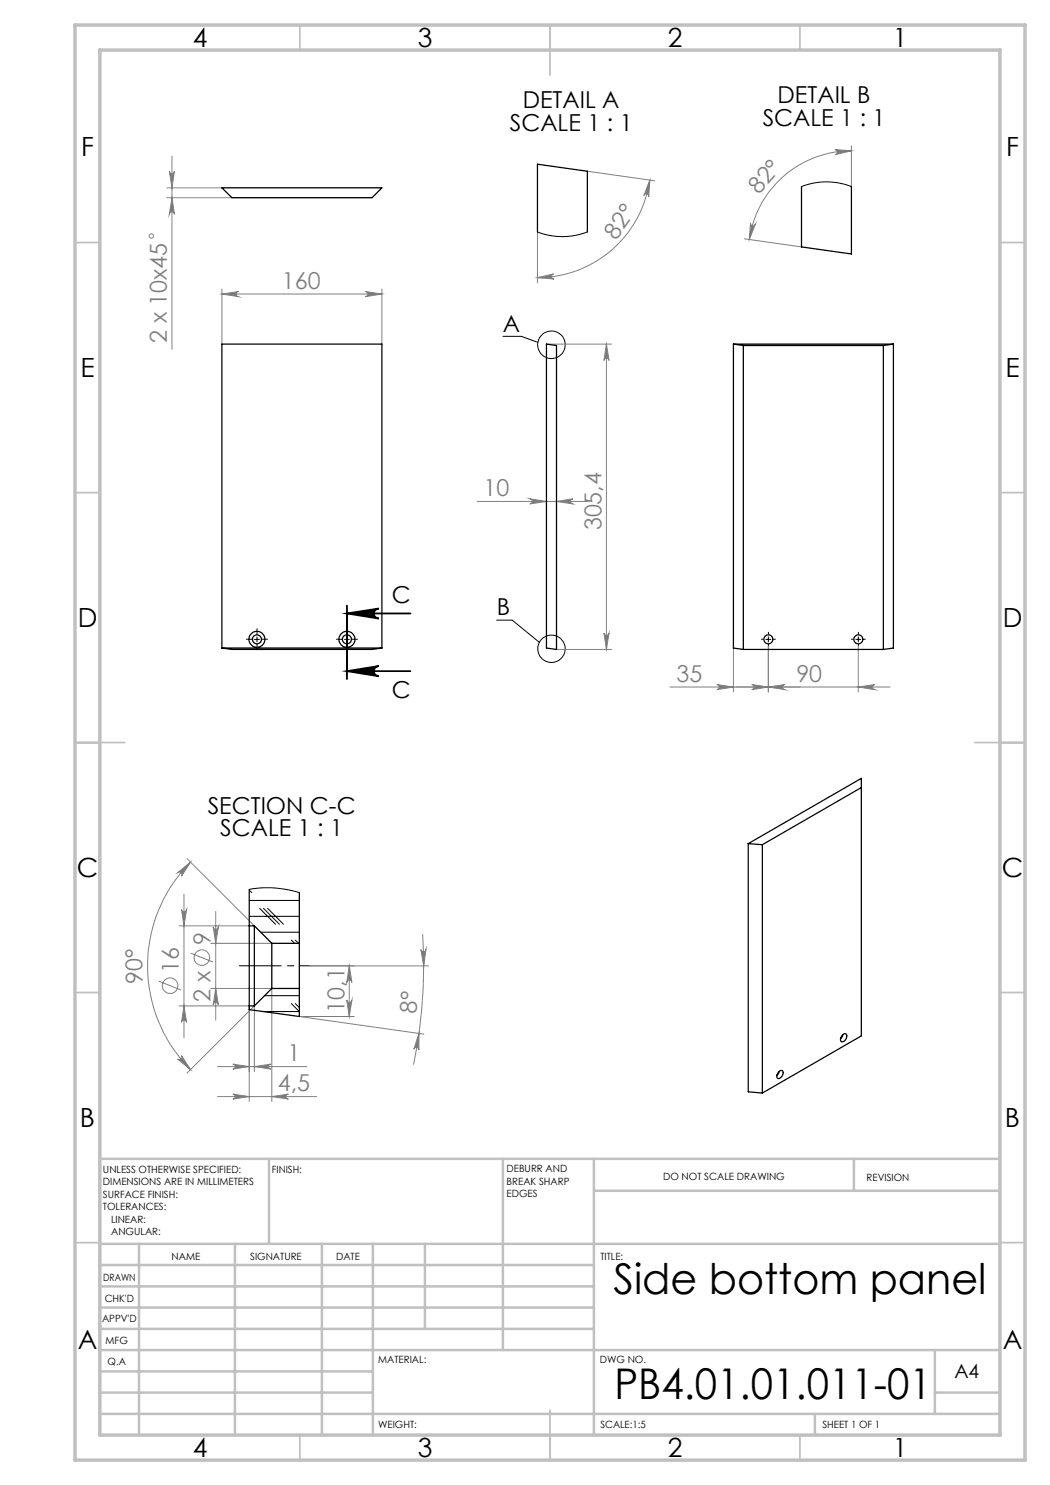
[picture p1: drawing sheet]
<svg xmlns="http://www.w3.org/2000/svg" width="210mm" height="297mm" viewBox="0 0 210 297" stroke-linecap="round" stroke-linejoin="round" font-family="sans-serif">
<g fill="none" stroke="#808080" stroke-width=".2">
<path d="M33.4 39.5h13M33.4 37.6h11M33.9 34.3a.51 .51 0 0 0 .5 .5 .51 .51 0 0 0 .5-.5l-.5 3.3zM34.4 31.2v38.7M34.4 39.5l.5 3.4a.51 .51 0 0 0-.5-.5 .51 .51 0 0 0-.5 .5zM117.5 34.3l13.5 1.9M130 36l-.2 3.3a.51 .51 0 0 0-.4-.6 .51 .51 0 0 0-.6 .4zM130 36a22.6 22.6 0 0 1-22.5 19.5M167 29.9l3.3 .3-3.3 .7a.51 .51 0 0 0 .5-.5 .51 .51 0 0 0-.5-.5zM170.3 30.2a20.6 20.6 0 0 0-20.4 17.7M170.3 29.2v8.1M44.4 58.8l3.3-.5a.51 .51 0 0 0-.5 .5 .51 .51 0 0 0 .5 .5z"/>
<path d="M44.4 57.8v11M44.4 58.8h32M73.1 58.3l3.3 .5-3.3 .5a.51 .51 0 0 0 .5-.5 .51 .51 0 0 0-.5-.5zM76.4 57.8v11M107.5 55.5l3.2-.7a.51 .51 0 0 0-.4 .5 .51 .51 0 0 0 .5 .5zM107.5 46.4v10.1M148.9 47.8l11.4 1.6M150.1 44.6a.51 .51 0 0 0 .4 .6 .51 .51 0 0 0 .6-.4l-1.2 3.1zM109.3 68.8h13M121.3 68.8l.5 3.3a.51 .51 0 0 0-.5-.5 .51 .51 0 0 0-.5 .5zM121.3 68.8v61.1M106 99.8l3.3 .5-3.3 .5a.51 .51 0 0 0 .5-.5 .51 .51 0 0 0-.5-.5z"/>
<path d="M95.4 100.3h22.3M111.3 100.3l3.3-.5a.51 .51 0 0 0-.5 .5 .51 .51 0 0 0 .5 .5zM111.3 129.9h11M120.8 126.6a.51 .51 0 0 0 .5 .5 .51 .51 0 0 0 .5-.5l-.5 3.3zM134 137.4h44M143.4 136.9l3.3 .5-3.3 .5a.51 .51 0 0 0 .4-.5 .51 .51 0 0 0-.4-.5zM146.7 129.6v8.8M150.4 136.9l3.3 .5-3.3 .5a.51 .51 0 0 0 .5-.5 .51 .51 0 0 0-.5-.5zM153.7 129.3v9.1M153.7 137.4l3.3-.5a.51 .51 0 0 0-.5 .5 .51 .51 0 0 0 .5 .5zM171.7 137.4l3.3-.5a.51 .51 0 0 0-.5 .5 .51 .51 0 0 0 .5 .5zM171.7 129.3v9.1"/>
<path d="M35.5 174.6l2.6-2.2-1.8 2.8a.51 .51 0 0 0-.1-.7 .51 .51 0 0 0-.7 .1zM36.8 178.8v28.7M37.4 171.7l13.5 13.5M38.1 172.4a29.4 29.4 0 0 0 0 41.5M31.8 196.2l4.4 1.8M35.8 185.2h14M36.3 181.9a.51 .51 0 0 0 .5 .5 .51 .51 0 0 0 .5-.5l-.5 3.3zM38.1 190.6l4.5 1.8M42.2 197.7h12.2v22.6M42.2 188.7h12.2M42.7 185.4a.51 .51 0 0 0 .5 .4 .51 .51 0 0 0 .5-.4l-.6 3.3zM43.1 182.3v21.7"/>
<path d="M43.1 197.7l.6 3.3a.51 .51 0 0 0-.5-.5 .51 .51 0 0 0-.5 .5zM69.8 193.2l.6 3.3a.51 .51 0 0 0-.5-.5 .51 .51 0 0 0-.5 .5zM69.8 193.2v10.1M84.2 189.9a.51 .51 0 0 0 .5 .5 .51 .51 0 0 0 .5-.5l-.5 3.3zM84.5 186.8a98.8 98.8 0 0 1-1.8 26.1M85.7 193.2h-23.8M35.5 211.8a.51 .51 0 0 0 .7 0 .51 .51 0 0 0 .1-.7l1.8 2.8zM35.8 201.2h14v19.1M36.8 201.2l.5 3.3a.51 .51 0 0 0-.5-.5 .51 .51 0 0 0-.5 .5zM43.5 213.3h17.9M43.5 219.3h19.8M46.6 212.8l3.2 .5-3.2 .5a.49 .49 0 0 0 .4-.5 .49 .49 0 0 0-.4-.5z"/>
<path d="M46.6 218.8l3.2 .5-3.2 .5a.49 .49 0 0 0 .4-.5 .49 .49 0 0 0-.4-.5zM50.9 213.3l3.3-.5a.49 .49 0 0 0-.5 .5 .49 .49 0 0 0 .5 .5zM50.9 214.3v-13.1l-13.5 13.4M54.4 219.3l3.3-.5a.49 .49 0 0 0-.5 .5 .49 .49 0 0 0 .5 .5zM69.4 200a.51 .51 0 0 0 .5 .5 .51 .51 0 0 0 .5-.5l-.6 3.3zM70.9 203.3h-11l24.9 3.5M83.8 206.7v3.3a.52 .52 0 0 0-.5-.5 .52 .52 0 0 0-.5 .4z"/>
<circle cx="30.3" cy="47.2" r=".45"/>
<circle cx="34" cy="197.1" r="1.56"/>
<circle cx="40.4" cy="191.5" r="1.56"/>
</g>
<g fill="none" stroke="#000" stroke-width=".2">
<path d="M100.6 67.3h3.7l3.3 1.2M50.9 127.9h1M51.4 127.4v1M68.9 127.9h1M69.4 127.4v1M99.3 124h3.1l5.5 4.5M153.2 127.9h1M153.7 127.4v1M171.2 127.9h1M171.7 127.4v1"/>
<circle cx="110.3" cy="69" r="2.75"/>
<circle cx="110.3" cy="129.8" r="2.73"/>
</g>
<path d="M69.4 122.7l6.3-1a1.01 1.01 0 0 0-.9 1 1.01 1.01 0 0 0 .9 1zM69.4 134.2l6.3-1a1.02 1.02 0 0 0-.9 1 1.02 1.02 0 0 0 .9 1.1zM69.4 122.7h12.7M69.4 121.1v14.7M69.4 134.2h12.7" fill="none" stroke="#000" stroke-width=".35"/>
<g fill="none" stroke="#000" stroke-width=".2" stroke-dasharray="15.2 1.3 1.3 1.3">
<path d="M50.4 127.8h-1.1M51.4 126.8v-1.1M51.4 128.8v1.1M52.4 127.8h1.1M68.4 127.8h-1.1M69.4 126.8v-1.1M69.4 128.8v1.1M70.4 127.8h1.1M152.7 127.8h-.4M153.7 126.8v-.4M153.7 128.8v.4M154.7 127.8h.4"/>
<path d="M170.7 127.8h-.4M171.7 126.8v-.4M171.7 128.8v.4M172.7 127.8h.4M50.9 193.2h3.5M50.9 193.2h-3"/>
</g>
<path d="M61.9 193.2h-7.5" fill="none" stroke="#000" stroke-width=".2" stroke-dasharray="15.2 1.3 1.3 1.3" stroke-dashoffset="13.4"/>
<g fill="none" stroke="#c0c0c0" stroke-width=".35">
<path d="M60 5v5M110 5v10M160 5v5M15 48.5h5M200 48.5h5M15 98.5h5M200 98.5h5M15 148.5h10M195 148.5h10M15 198.5h5M200 198.5h5M15 248.5h5"/>
<path d="M200 248.5h5M60 287v5M110 282v10M160 287v5"/>
</g>
<g fill="none" stroke="#c0c0c0" stroke-width=".5">
<path d="M53.8 231.8v17M100.6 231.8v38.2M118.8 231.8v55.2M118.8 238.2h81.2M170.8 231.8v6.4M200 231.8h-180v55.2M20 248.8h180M20 257.3h98.8M20 253h98.8M27.8 248.8v38.2M47 248.8v38.2M64.4 248.8v38.2"/>
<path d="M74.6 248.8v38.2M85 248.8v17M20 265.8h98.8M20 261.5h98.8M20 278.5h54.6M20 274.3h54.6M20 270h180M187 278.5h13M187 270v12.8M20 282.8h180M163 282.8v4.2"/>
</g>
<path d="M15 5h190v287h-190zM20 10h180v277h-180z" fill="none" stroke="#c0c0c0" stroke-width=".7"/>
<path d="M69.4 122.7l6.3-1a1.01 1.01 0 0 0-.9 1 1.01 1.01 0 0 0 .9 1zM69.4 134.2l6.3-1a1.02 1.02 0 0 0-.9 1 1.02 1.02 0 0 0 .9 1.1z" fill="#000"/>
<g fill="#808080">
<path d="M171.7 137.4l3.3-.5a.51 .51 0 0 0-.5 .5 .51 .51 0 0 0 .5 .5zM150.4 136.9l3.3 .5-3.3 .5a.51 .51 0 0 0 .5-.5 .51 .51 0 0 0-.5-.5z"/>
<path d="M46.6 212.8l3.2 .5-3.2 .5a.49 .49 0 0 0 .4-.5 .49 .49 0 0 0-.4-.5zM50.9 213.3l3.3-.5a.49 .49 0 0 0-.5 .5 .49 .49 0 0 0 .5 .5zM46.6 218.8l3.2 .5-3.2 .5a.49 .49 0 0 0 .4-.5 .49 .49 0 0 0-.4-.5zM54.4 219.3l3.3-.5a.49 .49 0 0 0-.5 .5 .49 .49 0 0 0 .5 .5z"/>
<path d="M143.4 136.9l3.3 .5-3.3 .5a.51 .51 0 0 0 .4-.5 .51 .51 0 0 0-.4-.5zM153.7 137.4l3.3-.5a.51 .51 0 0 0-.5 .5 .51 .51 0 0 0 .5 .5z"/>
<path d="M111.3 100.3l3.3-.5a.51 .51 0 0 0-.5 .5 .51 .51 0 0 0 .5 .5zM106 99.8l3.3 .5-3.3 .5a.51 .51 0 0 0 .5-.5 .51 .51 0 0 0-.5-.5z"/>
<path d="M167 29.9l3.3 .3-3.3 .7a.51 .51 0 0 0 .5-.5 .51 .51 0 0 0-.5-.5zM150.1 44.6a.51 .51 0 0 0 .4 .6 .51 .51 0 0 0 .6-.4l-1.2 3.1z"/>
<path d="M107.5 55.5l3.2-.7a.51 .51 0 0 0-.4 .5 .51 .51 0 0 0 .5 .5zM130 36l-.2 3.3a.51 .51 0 0 0-.4-.6 .51 .51 0 0 0-.6 .4z"/>
<path d="M83.8 206.7v3.3a.52 .52 0 0 0-.5-.5 .52 .52 0 0 0-.5 .4zM84.2 189.9a.51 .51 0 0 0 .5 .5 .51 .51 0 0 0 .5-.5l-.5 3.3z"/>
<path d="M34.4 39.5l.5 3.4a.51 .51 0 0 0-.5-.5 .51 .51 0 0 0-.5 .5zM33.9 34.3a.51 .51 0 0 0 .5 .5 .51 .51 0 0 0 .5-.5l-.5 3.3zM36.8 201.2l.5 3.3a.51 .51 0 0 0-.5-.5 .51 .51 0 0 0-.5 .5zM36.3 181.9a.51 .51 0 0 0 .5 .5 .51 .51 0 0 0 .5-.5l-.5 3.3zM43.1 197.7l.6 3.3a.51 .51 0 0 0-.5-.5 .51 .51 0 0 0-.5 .5zM42.7 185.4a.51 .51 0 0 0 .5 .4 .51 .51 0 0 0 .5-.4l-.6 3.3z"/>
<path d="M121.3 68.8l.5 3.3a.51 .51 0 0 0-.5-.5 .51 .51 0 0 0-.5 .5zM120.8 126.6a.51 .51 0 0 0 .5 .5 .51 .51 0 0 0 .5-.5l-.5 3.3zM69.8 193.2l.6 3.3a.51 .51 0 0 0-.5-.5 .51 .51 0 0 0-.5 .5zM69.4 200a.51 .51 0 0 0 .5 .5 .51 .51 0 0 0 .5-.5l-.6 3.3z"/>
<path d="M35.5 174.6l2.6-2.2-1.8 2.8a.51 .51 0 0 0-.1-.7 .51 .51 0 0 0-.7 .1zM35.5 211.8a.51 .51 0 0 0 .7 0 .51 .51 0 0 0 .1-.7l1.8 2.8z"/>
<path d="M44.4 58.8l3.3-.5a.51 .51 0 0 0-.5 .5 .51 .51 0 0 0 .5 .5zM73.1 58.3l3.3 .5-3.3 .5a.51 .51 0 0 0 .5-.5 .51 .51 0 0 0-.5-.5z"/>
</g>
<g fill="none" stroke="#000" stroke-width=".25">
<path d="M44.4 37.6h32l-2 1.9h-28zM160.3 37.3v12.1l10 1.4v-13.5M107.5 46.4v-13.6l10 1.5v12.1M109.3 68.8l2 .3v60.8l-2-.3zM146.7 68.8h32M146.7 68.8l2 .3M146.7 68.8v60.8l2 .3M148.7 69.1h28M148.7 69.1v60.8M176.7 69.1v60.8M178.7 68.8l-2 .3M178.7 68.8v60.8l-2 .3"/>
<path d="M44.4 129.6l2 .3h28l2-.3M44.4 129.6h32M44.4 129.6v-60.8h32v60.8M148.7 129.9h28M172.3 157.5l-19.8 11.4M49.8 177.9v7.3M59.9 178.5v10.2M149.6 168.7l22.7-13v51.5l-19.8 11.4M149.6 168.7l2.9 .2M149.6 168.7v49.7l2.9 .2M152.5 168.9v49.7M49.8 185.2v16"/>
<path d="M49.8 185.2h1.1M50.9 185.2v16M50.9 185.2l3.5 3.5M54.4 188.7v9M54.4 188.7h5.5M54.4 197.7h5.5M54.4 197.7l-3.5 3.5M59.9 188.7v9M59.9 197.7v5.6l-10.1-1.4v-.7M49.8 201.2h1.1M155.8 214.3a.48 .48 0 0 1 .7-.1 .48 .48 0 0 1 .1 .7 .72 .72 0 0 1-.4 .7 .72 .72 0 0 1-.8-.1v-.5zM155.9 214.3l-.5 .8"/>
<path d="M168.6 207a.48 .48 0 0 1 .7-.2 .48 .48 0 0 1 0 .8 .7 .7 0 0 1-.4 .6 .7 .7 0 0 1-.8-.1v-.5zM168.6 206.9l-.5 .8"/>
<circle cx="51.4" cy="127.9" r=".89"/>
<circle cx="51.4" cy="127.9" r="1.6"/>
<circle cx="69.4" cy="127.9" r=".91"/>
<circle cx="69.4" cy="127.9" r="1.6"/>
<circle cx="153.7" cy="127.9" r=".89"/>
<circle cx="171.7" cy="127.9" r=".91"/>
</g>
<g fill="none" stroke="#000" stroke-width=".2">
<path d="M160.3 37.3l2.4-.7 2.1-.2 2.9 .2 2.6 .7M107.5 46.4l2.4 .7 2.4 .2 2.8-.2 2.4-.7M49.8 177.9l2.1-.3 2.5-.1 2.8 .4 2.7 .6M49.8 178l.5 .5M49.8 180.1h10.1M49.8 183.3h10.1M51.9 181.7l3.2 3.2M52.1 186.4h7.8M52.7 181.7l3.2 3.2M52.9 199.1h7M53.5 181.7l3.2 3.2M58.3 188l.6 .7"/>
<path d="M59.1 188l.6 .7M58.3 200.7l1.6 1.6h-7.2M59.1 200.7l.8 .8"/>
</g>
<g font-size="8.5">
<text x="122.7" y="258.8">Side bottom panel</text>
<text x="122.9" y="279.7">PB4.01.01.011-01</text>
</g>
<g font-size="5.3">
<text x="38.5" y="9.5">4</text>
<text x="83.5" y="9.5">3</text>
<text x="133.6" y="9.5">2</text>
<text x="178.6" y="9.5">1</text>
<text x="16.2" y="31.3">F</text>
<text x="201.2" y="31.3">F</text>
<text x="16.1" y="75.5">E</text>
<text x="201.1" y="75.5">E</text>
<text x="15.5" y="125.5">D</text>
<text x="200.5" y="125.5">D</text>
<text x="15.4" y="175.5">C</text>
<text x="200.4" y="175.5">C</text>
<text x="16" y="225.5">B</text>
<text x="201" y="225.5">B</text>
<text x="15.5" y="269.8">A</text>
<text x="200.5" y="269.8">A</text>
<text x="38.5" y="291.5">4</text>
<text x="83.5" y="291.5">3</text>
<text x="133.6" y="291.5">2</text>
<text x="178.6" y="291.5">1</text>
</g>
<g font-size="4.7">
<text x="104.6" y="21.6">DETAIL A</text>
<text x="155.5" y="20.7">DETAIL B</text>
<text x="102" y="26.2">SCALE 1 : 1</text>
<text x="152.5" y="25.2">SCALE 1 : 1</text>
<text x="100.6" y="66.3">A</text>
<text x="78.4" y="120.6">C</text>
<text x="99.3" y="123.1">B</text>
<text x="78.4" y="139.6">C</text>
<text x="41.5" y="162.7">SECTION C-C</text>
<text x="44.1" y="167.3">SCALE 1 : 1</text>
</g>
<g font-size="4.7" fill="#808080">
<text x="151.8" y="39" transform="rotate(-48 151.8 39)">82°</text>
<text x="123.2" y="48.1" transform="rotate(-55 123.2 48.1)">82°</text>
<text x="56.4" y="57.8">160</text>
<text x="33.3" y="68.6" transform="rotate(-90 33.3 68.6)">2 x 10x45</text>
<text x="96.7" y="99.2">10</text>
<text x="120.3" y="106.1" transform="rotate(-90 120.3 106.1)">305,4</text>
<text x="135.3" y="136.4">35</text>
<text x="159.3" y="136.4">90</text>
<text x="42.1" y="188.9" transform="rotate(-90 42.1 188.9)">9</text>
<text x="28.5" y="196.9" transform="rotate(-90 28.5 196.9)">90°</text>
<text x="35.8" y="194.6" transform="rotate(-90 35.8 194.6)">16</text>
<text x="42.1" y="200.3" transform="rotate(-90 42.1 200.3)">2 x</text>
<text x="68.9" y="202.5" transform="rotate(-90 68.9 202.5)">10,1</text>
<text x="83.3" y="202.8" transform="rotate(-86 83.3 202.8)">8°</text>
<text x="57.5" y="212.3">1</text>
<text x="55.6" y="218.3">4,5</text>
</g>
<text font-size="3.9" x="190.9" y="275.5">A4</text>
<g font-size="2">
<text x="20.6" y="234.6">UNLESS OTHERWISE SPECIFIED:</text>
<text x="20.6" y="237.1">DIMENSIONS ARE IN MILLIMETERS</text>
<text x="20.6" y="239.6">SURFACE FINISH:</text>
<text x="54.4" y="234.6">FINISH:</text>
<text x="101.3" y="234.5">DEBURR AND</text>
<text x="101.3" y="237">BREAK SHARP</text>
<text x="101.3" y="239.5">EDGES</text>
<text x="132.6" y="236">DO NOT SCALE DRAWING</text>
<text x="173.3" y="236.2">REVISION</text>
<text x="20.6" y="242.1">TOLERANCES:</text>
<text x="22.2" y="244.6">LINEAR:</text>
<text x="22.2" y="247.1">ANGULAR:</text>
<text x="34.3" y="252">NAME</text>
<text x="50" y="251.9">SIGNATURE</text>
<text x="67.2" y="251.9">DATE</text>
<text x="120.1" y="251.9">TITLE:</text>
<text x="20.6" y="256.1">DRAWN</text>
<text x="20.9" y="260.3">CHK'D</text>
<text x="20.4" y="264.4">APPV'D</text>
<text x="21.1" y="268.8">MFG</text>
<text x="21.5" y="273">Q.A</text>
<text x="75.6" y="272.5">MATERIAL:</text>
<text x="120" y="272.5">DWG NO.</text>
<text x="75.6" y="285.5">WEIGHT:</text>
<text x="120.1" y="285.6">SCALE:1:5</text>
<text x="164.5" y="285.6">SHEET 1 OF 1</text>
</g>
</svg>
